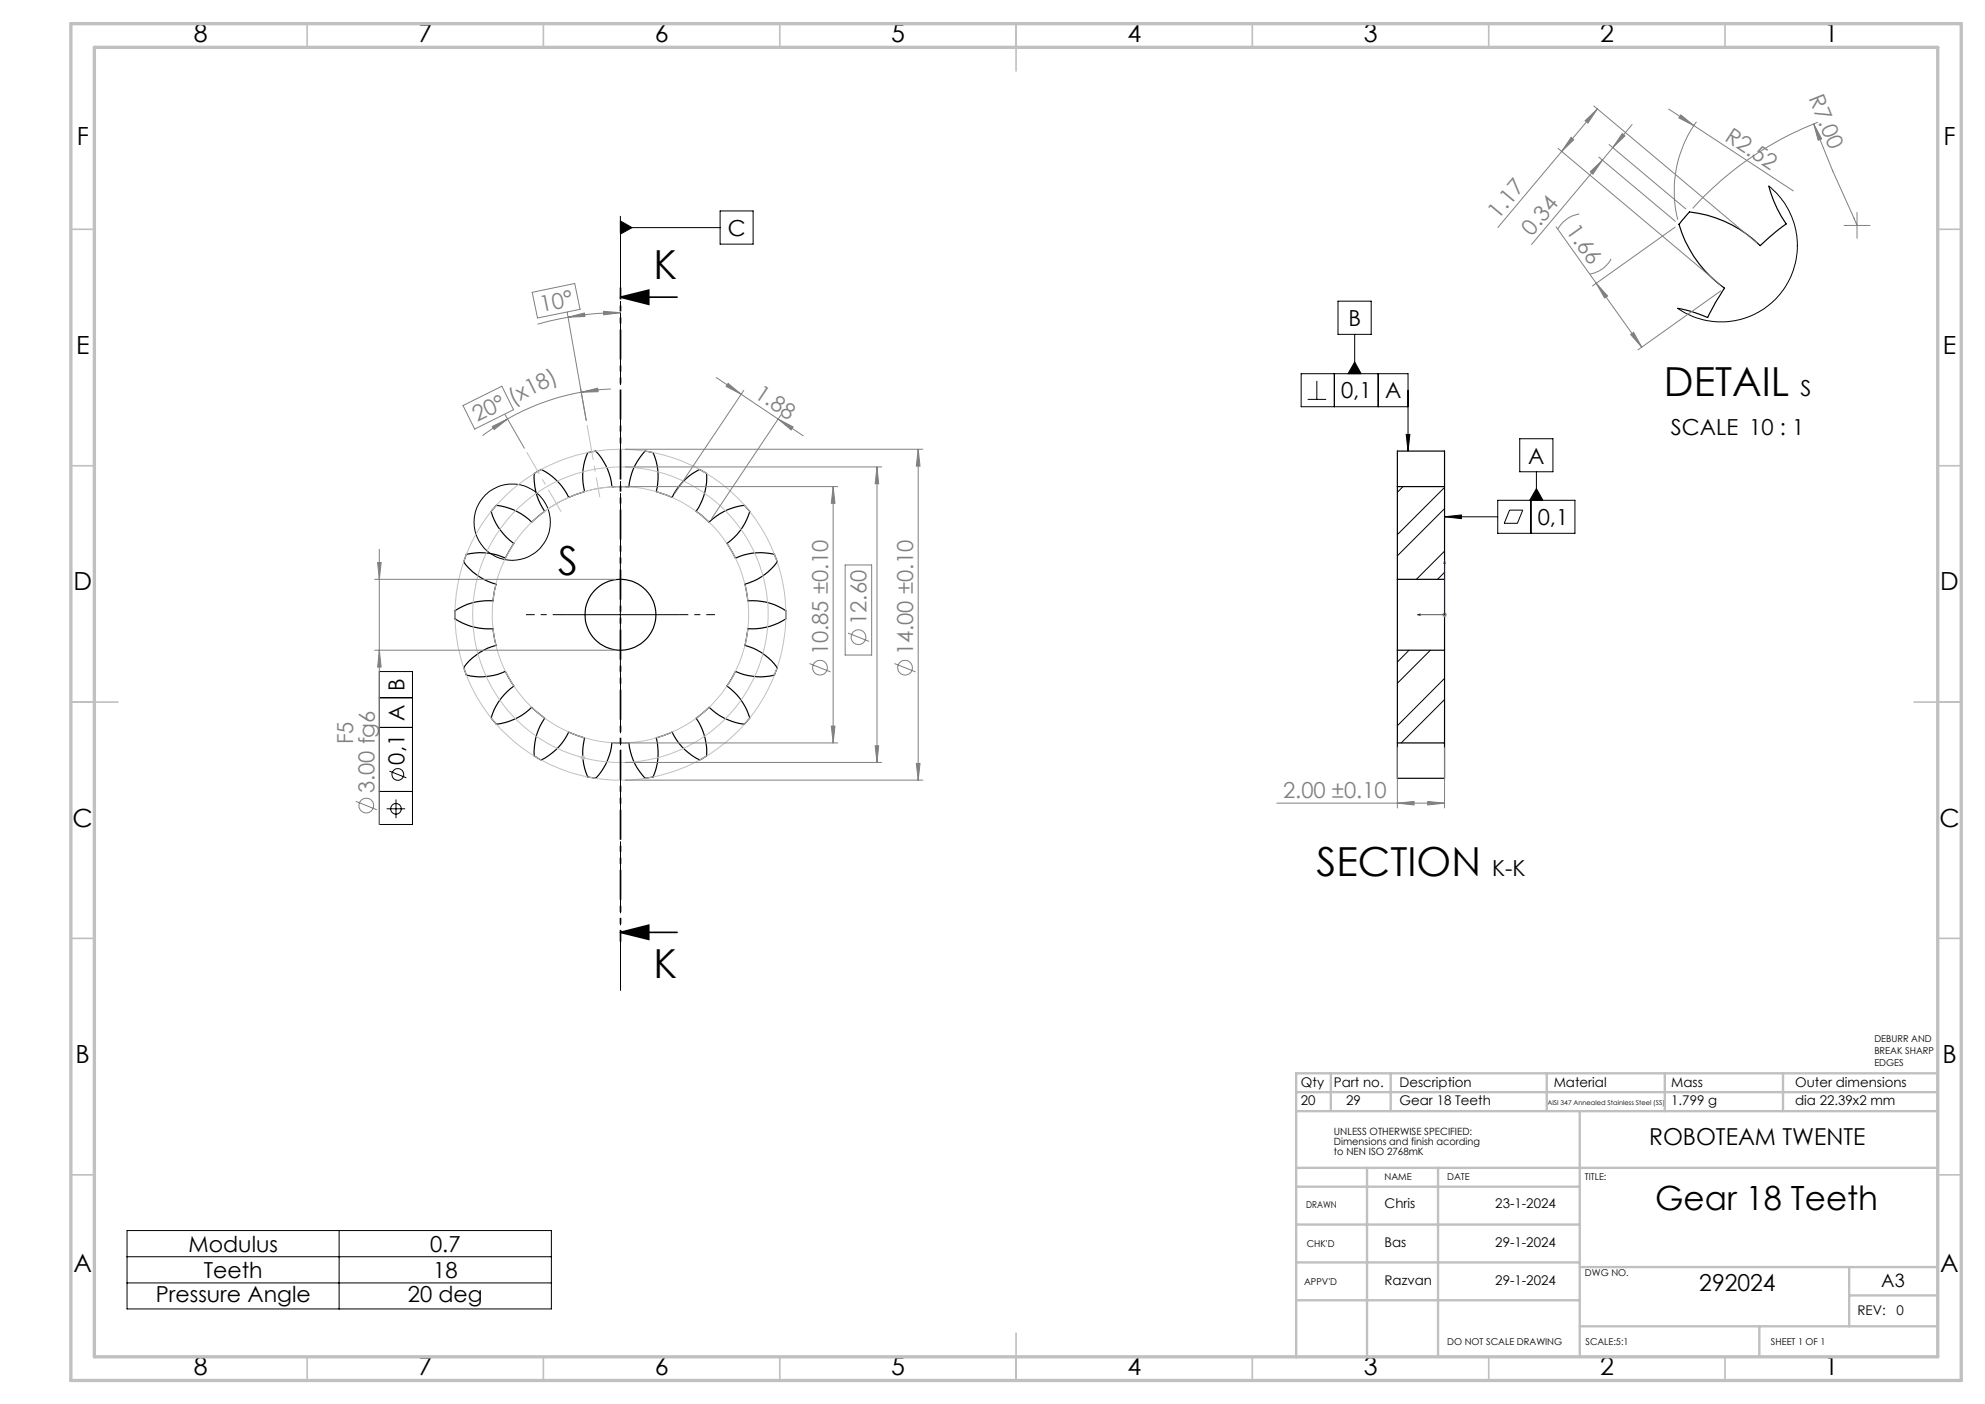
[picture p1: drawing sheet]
<svg xmlns="http://www.w3.org/2000/svg" width="420mm" height="297mm" viewBox="0 0 420 297" stroke-linecap="round" stroke-linejoin="round" font-family="sans-serif">
<g fill="none" stroke="#000" stroke-width=".25">
<path d="M374.3 39.4a24.7 24.7 0 0 0 3.6 8l-2.1 1.6-3.4 3a25.1 25.1 0 0 0-14.9-7.2l-2.3 2.6a25.1 25.1 0 0 0 9.7 13.6l-1.9 3-1.7 3.2a25 25 0 0 0-6.3-2M105 106.9a12.4 12.4 0 0 1 7.5 3.6l2.8-2.3a12.5 12.5 0 0 1-2.3-8l1.5-.9a12.8 12.8 0 0 1 5.8 5.9l3.4-1.2a12.7 12.7 0 0 1 .7-8.3l1.6-.3a12.6 12.6 0 0 1 3.5 7.6h3.6a12.5 12.5 0 0 1 3.4-7.6l1.7 .3a12.6 12.6 0 0 1 .7 8.3l3.3 1.2a12.7 12.7 0 0 1 5.8-5.9l1.5 .9a12.6 12.6 0 0 1-2.2 8l2.7 2.3a13 13 0 0 1 7.5-3.6l1.1 1.3a12.7 12.7 0 0 1-4.8 6.8l1.8 3.1a12.5 12.5 0 0 1 8.3-.8l.5 1.6a12.4 12.4 0 0 1-6.8 4.7l.6 3.5a12.6 12.6 0 0 1 8.1 2.1v1.7a12.7 12.7 0 0 1-8.1 2.1l-.6 3.5a12.1 12.1 0 0 1 6.8 4.7l-.5 1.6a12.5 12.5 0 0 1-8.3-.8l-1.8 3.1a12.4 12.4 0 0 1 4.8 6.8l-1.1 1.3a13 13 0 0 1-7.5-3.6l-2.7 2.3a12.5 12.5 0 0 1 2.2 8l-1.5 .9a12.5 12.5 0 0 1-5.8-5.9l-3.3 1.2a12.7 12.7 0 0 1-.7 8.3l-1.7 .2a12.3 12.3 0 0 1-3.4-7.5h-3.6a12.5 12.5 0 0 1-3.5 7.5l-1.6-.2a12.6 12.6 0 0 1-.7-8.3l-3.4-1.2a12.4 12.4 0 0 1-5.8 5.9l-1.5-.9a12.5 12.5 0 0 1 2.3-8l-2.8-2.3a12.4 12.4 0 0 1-7.5 3.6l-1.1-1.3a12.4 12.4 0 0 1 4.8-6.8l-1.8-3.1a12.7 12.7 0 0 1-8.2 .8l-.6-1.6a12.7 12.7 0 0 1 6.9-4.7l-.7-3.5a13.2 13.2 0 0 1-8-2.1v-1.7a12.7 12.7 0 0 1 8-2.1l.7-3.5a12.8 12.8 0 0 1-6.9-4.7l.6-1.6a12.8 12.8 0 0 1 8.2 .8l1.8-3.1a12.9 12.9 0 0 1-4.8-6.8zM295.7 102.9v-7.5h9.9v7.5M295.7 102.9v19.7M295.7 102.9h9.9M305.6 102.9v19.7M295.7 122.6v14.9M295.7 137.5v19.7M295.7 137.5h9.9M295.7 122.6h9.9M305.6 122.6v14.9M305.6 137.5v19.7"/>
<path d="M295.7 157.2v7.4h9.9v-7.4M295.7 157.2h9.9"/>
<circle cx="131.3" cy="130" r="7.5"/>
</g>
<g fill="none" stroke="#000" stroke-width=".21">
<path d="M374.3 39.4l1.8 1.7 1.3 1.5 1 1.8 1.1 2.6 .7 2.9 .1 2.9-.4 2.7-.8 2.7-1.8 3.1-1.8 2.1-2.5 2.1-2.8 1.4-3.1 .9-2 .3h-1.8l-2.8-.4-2.6-.9-2.9-1.6M131.3 46.7l2.4 1.5-2.4 1.3zM131.3 48.2h21.1M131.3 45.8v3.4M152.4 44.6h6.9v7h-6.9zM282.3 79.1v6.9M283.1 63.7h7v7h-7zM286.6 76.6l1.4 2.5h-2.8zM286.6 70.7v8.4M291.6 79.1v6.9M276.7 84.5h3.9M278.6 80.6v3.9"/>
<path d="M297.5 91.9h.8l-.4 3.5zM297.9 86h-22.6v-6.9h22.6v16.3M321.6 92.8h7v7h-7zM325.1 99.8v6M131.3 117.5v25.1M296.9 102.9l-1.2 1.2M305.6 109.3l3.6-.4v.8zM305.6 109.3h11.3M305.6 103.1l-9.9 10M305.6 116.6l-5.9 6M305.6 107.6l-9.9 10M316.9 105.8h16.3v7h-16.3z"/>
<path d="M319.4 107.9h2.8l-1.1 2.8h-2.8zM323.9 105.8v7M325.1 103.4l1.4 2.4h-2.8zM118.8 130h25M298.1 137.5l-2.4 2.5M302.6 137.5l-6.9 7M305.6 121.1l-1.4 1.5M80.3 142.1h7v32.3h-7zM80.3 153.9h7M80.3 147.6h7M305.6 143.5l-9.9 10M305.6 157l-.1 .2"/>
<path d="M305.6 148l-9.1 9.2M80.3 167.4h7M81.8 171.1h3.9M82.4 163.1l3.6 1.4M83.8 169.1v4M26.9 260.3h89.8v16.6h-89.8zM26.9 265.8h89.8M26.9 271.4h89.8M71.8 260.3v16.6"/>
<circle cx="108.4" cy="110.5" r="8.1"/>
<circle cx="83.8" cy="171.1" r="1.12"/>
<circle cx="84.2" cy="163.8" r="1.24"/>
</g>
<g fill="none" stroke="#808080" stroke-width=".21">
<path d="M329.7 31.4l34.4 28.9M332.4 29.1l.6 .5-2.6 2.5zM335.4 25.5l2.6-2.4-2 2.9zM336.5 36.3l2.6-2.4-2.1 2.9zM337.2 22.4l34.5 28.9M338 23.1l-21.1 25M338.3 33.2l16.2 13.6M339.1 33.9l-15 17.8M340.5 30.6l16.2 13.6M341.2 31.2l-2.1 2.7M343.3 28.3l.5 .4-2.6 2.5zM345.3 26.3l-4.1 4.9"/>
<path d="M353.1 23.1l26.3 17.3M355.6 24.3l2.8 2.3-3.2-1.7zM359 25.7a25.1 25.1 0 0 0-4 20.8M383.8 26.2l1.6 3.2-.7 .3zM383.8 26.2l4 10 5.1 11.5M384.7 25.9a69.9 69.9 0 0 0-26.6 18.2M329.2 48l18.2 25.4M334.2 45.3a6.4 6.4 0 0 0-4.6 3.2M337.7 59.9l2.4 2.7-.6 .4zM340.9 54.7a6.1 6.1 0 0 1-4.5 3.3M354.4 48l-17.5 12.5M390.2 47.7h5.5"/>
<path d="M392.9 44.9v5.5M112.6 61.8l9-1.8 1.1 5.4-9 1.9zM120 66.1l4 22.8M120.2 67.1l3.4-.9 .2 .8zM120.2 67.1l-6.5 1.5M127.7 65.9l3.6 .2-3.6 .5zM131.3 66.1a61.8 61.8 0 0 0-11.1 1M151.6 79.9l13 8.7M345 70.8l.7-.5 1.7 3.1zM364.1 61.6l-17.5 12.4M98 85.8l8.2-4.1 2.5 5-8.3 4.1zM104.2 90.2l3.2-1.6-2.8 2.3z"/>
<path d="M106.9 87.8l4 7M107.4 88.6l-2.7 1.7-2.6 1.9M123 83l3.4-.9 .1 .8zM123 83a48.9 48.9 0 0 0-15.6 5.6M129.3 82.3l-3.2 .2-3.1 .5M132.3 95h63M132.3 98.8h54.2M154.1 81.1l2.7 2.3-3.2-1.7zM157.4 82.6l-14.6 21.8M164.6 88.6l3.2 1.7-.4 .6zM164.6 88.6l5.3 3.6M165.2 87.8l-14.6 21.8"/>
<path d="M185.6 98.8v62.5M185.6 98.8l.3 3.5h-.7zM194.3 95v70M194.3 95l.4 3.6h-.8zM79.9 119h.7l-.3 3.6zM80.3 116.2v58.2M132.3 102.9h45M176.3 102.9v54.3M176.3 102.9l.4 3.6h-.8zM178.8 119.5h5.6v19.1h-5.6zM79.3 122.6h51M79.3 137.5h51"/>
<path d="M80.3 137.5l.3 3.6h-.7zM179.4 133.9l4.5 1.8M305.2 130h.9M305.3 129.7l.7 .7M305.6 129.5v1.1M306 129.7l-.7 .7M132.3 157.2h45M171.3 140.4l4.4 1.7M175.9 153.6h.8l-.4 3.6zM185.2 157.8h.7l-.3 3.5zM189.3 140.4l4.4 1.7M295.7 158.1v12.8"/>
<path d="M305.6 158.1v12.8M75.3 169.5l4.4 1.8M132.3 165h63M132.3 161.3h54.2M193.9 161.5h.8l-.4 3.5zM270.2 169.9h35.4M295.7 169.9l3.5-.4v.8zM302.1 169.5l3.5 .4-3.5 .4z"/>
<circle cx="181.6" cy="134.8" r="1.55"/>
<circle cx="173.5" cy="141.2" r="1.55"/>
<circle cx="191.5" cy="141.3" r="1.56"/>
<circle cx="77.5" cy="170.4" r="1.55"/>
</g>
<path d="M131.3 62.9l6-1.5v3zM131.3 62.9h12M131.3 197.2l6-1.5v3zM131.3 197.2h12" fill="none" stroke="#000" stroke-width=".35"/>
<g fill="none" stroke="#c0c0c0" stroke-width=".21">
<path d="M120.3 105.2l-1.9 1-3.1 2M129.5 103l-2.9 .3-2.9 .7M123 159.9l.7 .7M123.3 159.8v1M123.7 159.9l-.7 .7M122.8 160.3h1"/>
<circle cx="131.3" cy="130" r="31.3"/>
<circle cx="131.3" cy="130" r="27.1"/>
<circle cx="131.3" cy="130" r="35"/>
</g>
<path d="M305.6 118.6l.2 .6h-.3zM305.6 118.6v11.4h-5.7M299.9 130l.6-.1v.3z" fill="none" stroke="#00f" stroke-width=".21"/>
<path d="M131.3 117.5v-68.3" fill="none" stroke="#000" stroke-width=".21" stroke-dasharray="15.2 1.3 1.3 1.3" stroke-dashoffset="2" stroke-linecap="butt"/>
<path d="M118.8 130h-7.5M143.8 130h7.5" fill="none" stroke="#000" stroke-width=".21" stroke-dasharray="15.2 1.3 1.3 1.3" stroke-dashoffset="13.4" stroke-linecap="butt"/>
<path d="M131.3 142.5v67.1" fill="none" stroke="#000" stroke-width=".21" stroke-dasharray="15.2 1.3 1.3 1.3" stroke-dashoffset="2.7" stroke-linecap="butt"/>
<path d="M131.3 60.8v138.4" fill="none" stroke="#000" stroke-width=".35" stroke-dasharray="6.3 1.3 1.3 1.3 1.3 1.3" stroke-dashoffset="3.8" stroke-linecap="butt"/>
<path d="M124.2 89.9l2.7 15.3" fill="none" stroke="#c0c0c0" stroke-width=".21" stroke-dasharray="15.2 1.3 1.3 1.3" stroke-dashoffset="7.8" stroke-linecap="butt"/>
<path d="M111.5 95.7l7.2 12.5" fill="none" stroke="#c0c0c0" stroke-width=".21" stroke-dasharray="15.2 1.3 1.3 1.3" stroke-dashoffset="9.9" stroke-linecap="butt"/>
<g fill="none" stroke="#c0c0c0" stroke-width=".35">
<path d="M65 5v5M115 5v5M165 5v5M215 5v10M265 5v5M315 5v5M365 5v5M15 48.5h5M410 48.5h5M15 98.5h5M410 98.5h5M15 148.5h10"/>
<path d="M405 148.5h10M15 198.5h5M410 198.5h5M15 248.5h5M410 248.5h5M65 287v5M115 287v5M165 287v5M215 282v10M265 287v5M315 287v5M365 287v5"/>
</g>
<g fill="none" stroke="#c0c0c0" stroke-width=".5">
<path d="M274.2 231h135.8M274.2 235.1h135.8M281.6 227v8.1M294.3 227v8.1M327.3 227v8.1M334.3 235.1v51.9M352.2 227v8.1M377.3 227v8.1M410 227h-135.8v60.2M274.2 247h135.8M274.2 251h60.1M274.2 259h60.1"/>
<path d="M289.2 247v40M304.3 247v40M274.2 267h60.1M274.2 275.1h60.1M334.3 268h75.7M391.3 268v12.6M391.3 274h18.7M334.3 280.6h75.7M372.3 280.6v6.4"/>
</g>
<path d="M15 5h400v287h-400zM20 10h390v277h-390z" fill="none" stroke="#c0c0c0" stroke-width=".7"/>
<g fill="#000">
<path d="M131.3 46.7l2.4 1.5-2.4 1.3zM305.6 109.3l3.6-.4v.8zM297.5 91.9h.8l-.4 3.5zM325.1 103.4l1.4 2.4h-2.8zM286.6 76.6l1.4 2.5h-2.8z"/>
<path d="M131.3 62.9l6-1.5v3zM131.3 197.2l6-1.5v3z"/>
</g>
<g fill="#808080">
<path d="M383.8 26.2l1.6 3.2-.7 .3z"/>
<path d="M355.6 24.3l2.8 2.3-3.2-1.7z"/>
<path d="M345 70.8l.7-.5 1.7 3.1zM337.7 59.9l2.4 2.7-.6 .4z"/>
<path d="M336.5 36.3l2.6-2.4-2.1 2.9zM343.3 28.3l.5 .4-2.6 2.5z"/>
<path d="M332.4 29.1l.6 .5-2.6 2.5zM335.4 25.5l2.6-2.4-2 2.9z"/>
<path d="M79.9 119h.7l-.3 3.6zM80.3 137.5l.3 3.6h-.7z"/>
<path d="M154.1 81.1l2.7 2.3-3.2-1.7zM164.6 88.6l3.2 1.7-.4 .6z"/>
<path d="M127.7 65.9l3.6 .2-3.6 .5zM120.2 67.1l3.4-.9 .2 .8z"/>
<path d="M123 83l3.4-.9 .1 .8zM104.2 90.2l3.2-1.6-2.8 2.3z"/>
<path d="M193.9 161.5h.8l-.4 3.5zM194.3 95l.4 3.6h-.8zM185.2 157.8h.7l-.3 3.5zM185.6 98.8l.3 3.5h-.7zM175.9 153.6h.8l-.4 3.6zM176.3 102.9l.4 3.6h-.8z"/>
</g>
<path d="M299.9 130l.6 .2v-.3zM305.6 118.6l-.1 .6h.3z" fill="#00f"/>
<path d="M295.7 169.9l3.5-.4v.8zM302.1 169.5l3.5 .4-3.5 .4z" fill="#808080"/>
<g font-size="8.5">
<text x="138.3" y="59.1">K</text>
<text x="352.1" y="83.8">DETAIL</text>
<text x="118.1" y="121.6">S</text>
<text x="278.6" y="185.3">SECTION</text>
<text x="138.3" y="206.8">K</text>
</g>
<text font-size="7.1" x="350.2" y="256">Gear 18 Teeth</text>
<g font-size="5.3">
<text x="41" y="8.9">8</text>
<text x="88.5" y="8.9">7</text>
<text x="138.5" y="8.9">6</text>
<text x="188.5" y="8.9">5</text>
<text x="238.5" y="8.9">4</text>
<text x="288.5" y="8.9">3</text>
<text x="338.5" y="8.9">2</text>
<text x="386" y="8.9">1</text>
<text x="16.2" y="30.7">F</text>
<text x="411.2" y="30.7">F</text>
<text x="16.1" y="74.9">E</text>
<text x="411.1" y="74.9">E</text>
<text x="15.5" y="124.9">D</text>
<text x="410.5" y="124.9">D</text>
<text x="15.4" y="174.9">C</text>
<text x="410.4" y="174.9">C</text>
<text x="16" y="224.9">B</text>
<text x="411" y="224.9">B</text>
<text x="15.5" y="269.2">A</text>
<text x="410.5" y="269.2">A</text>
<text x="41" y="290.9">8</text>
<text x="88.5" y="290.9">7</text>
<text x="138.5" y="290.9">6</text>
<text x="188.5" y="290.9">5</text>
<text x="238.5" y="290.9">4</text>
<text x="288.5" y="290.9">3</text>
<text x="338.5" y="290.9">2</text>
<text x="386" y="290.9">1</text>
</g>
<g font-size="4.9">
<text x="348.9" y="242.3">ROBOTEAM TWENTE</text>
<text x="359.6" y="273">292024</text>
</g>
<g font-size="4.7" fill="#808080">
<text x="382.7" y="20.8" transform="rotate(68 382.7 20.8)">R7.00</text>
<text x="364.8" y="29.6" transform="rotate(33 364.8 29.6)">R2.52</text>
<text x="317" y="46.5" transform="rotate(-50 317 46.5)">1.17</text>
<text x="324.1" y="50.1" transform="rotate(-50 324.1 50.1)">0.34</text>
<text x="331.2" y="48.9" transform="rotate(55 331.2 48.9)">1.66</text>
<text x="114.6" y="66" transform="rotate(-12 114.6 66)">10°</text>
<text x="159.5" y="83.9" transform="rotate(34 159.5 83.9)">1.88</text>
<text x="101" y="89.4" transform="rotate(-27 101 89.4)">20° (x18)</text>
<text x="183.4" y="132.2" transform="rotate(-90 183.4 132.2)">12.60</text>
<text x="175.2" y="138.7" transform="rotate(-90 175.2 138.7)">10.85 ±0.10</text>
<text x="193.2" y="138.7" transform="rotate(-90 193.2 138.7)">14.00 ±0.10</text>
<text x="74.8" y="157.5" transform="rotate(-90 74.8 157.5)">F5</text>
<text x="79.2" y="167.8" transform="rotate(-90 79.2 167.8)">3.00 fg6</text>
<text x="271.5" y="168.9">2.00 ±0.10</text>
</g>
<g font-size="4.7">
<text x="154" y="49.9">C</text>
<text x="285.3" y="69">B</text>
<text x="380.9" y="83.8">S</text>
<text x="283.8" y="84.3">0,1</text>
<text x="293.1" y="84.3">A</text>
<text x="353.6" y="92">SCALE 10 : 1</text>
<text x="323.4" y="98">A</text>
<text x="325.4" y="111.1">0,1</text>
<text x="85.6" y="146.1" transform="rotate(-90 85.6 146.1)">B</text>
<text x="85.6" y="152.4" transform="rotate(-90 85.6 152.4)">A</text>
<text x="85.6" y="161.8" transform="rotate(-90 85.6 161.8)">0,1</text>
<text x="315.7" y="185.3">K-K</text>
<text x="39.9" y="264.8">Modulus</text>
<text x="91" y="264.8">0.7</text>
<text x="33" y="275.4">Pressure Angle</text>
<text x="43.1" y="270.3">Teeth</text>
<text x="86.3" y="275.4">20 deg</text>
<text x="91.6" y="270.3">18</text>
</g>
<text font-size="3.9" x="398.1" y="272.3">A3</text>
<g font-size="2.8">
<text x="275.2" y="230">Qty</text>
<text x="275.2" y="233.8">20</text>
<text x="282.2" y="230">Part no.</text>
<text x="284.8" y="233.8">29</text>
<text x="296.1" y="230">Description</text>
<text x="296.1" y="233.8">Gear 18 Teeth</text>
<text x="328.7" y="230">Material</text>
<text x="353.6" y="230">Mass</text>
<text x="353.6" y="233.8">1.799 g</text>
<text x="379.8" y="230">Outer dimensions</text>
<text x="379.8" y="233.8">dia 22.39x2 mm</text>
<text x="293" y="255.5">Chris</text>
<text x="316.4" y="255.5">23-1-2024</text>
<text x="293" y="263.8">Bas</text>
<text x="316.4" y="263.8">29-1-2024</text>
<text x="293" y="271.9">Razvan</text>
<text x="316.4" y="271.9">29-1-2024</text>
<text x="393" y="278.1">REV:</text>
<text x="401.3" y="278.1">0</text>
</g>
<g font-size="2.1">
<text x="282.2" y="240.1">UNLESS OTHERWISE SPECIFIED:</text>
<text x="282.2" y="242.2">Dimensions and finish acording</text>
<text x="282.2" y="244.3">to NEN ISO 2768mK</text>
</g>
<g font-size="2">
<text x="396.6" y="220.5">DEBURR AND</text>
<text x="396.6" y="223">BREAK SHARP</text>
<text x="396.6" y="225.5">EDGES</text>
<text x="293" y="249.5">NAME</text>
<text x="306.2" y="249.5">DATE</text>
<text x="335.4" y="249.5">TITLE:</text>
<text x="276.4" y="255.5">DRAWN</text>
<text x="276.5" y="263.8">CHK'D</text>
<text x="275.9" y="271.9">APPV'D</text>
<text x="335.4" y="270">DWG NO.</text>
<text x="306.2" y="284.5">DO NOT SCALE DRAWING</text>
<text x="335.5" y="284.5">SCALE:5:1</text>
<text x="374.7" y="284.5">SHEET 1 OF 1</text>
</g>
<text font-size="1.4" x="327.4" y="233.8">AISI 347 Annealed Stainless Steel (SS)</text>
</svg>
